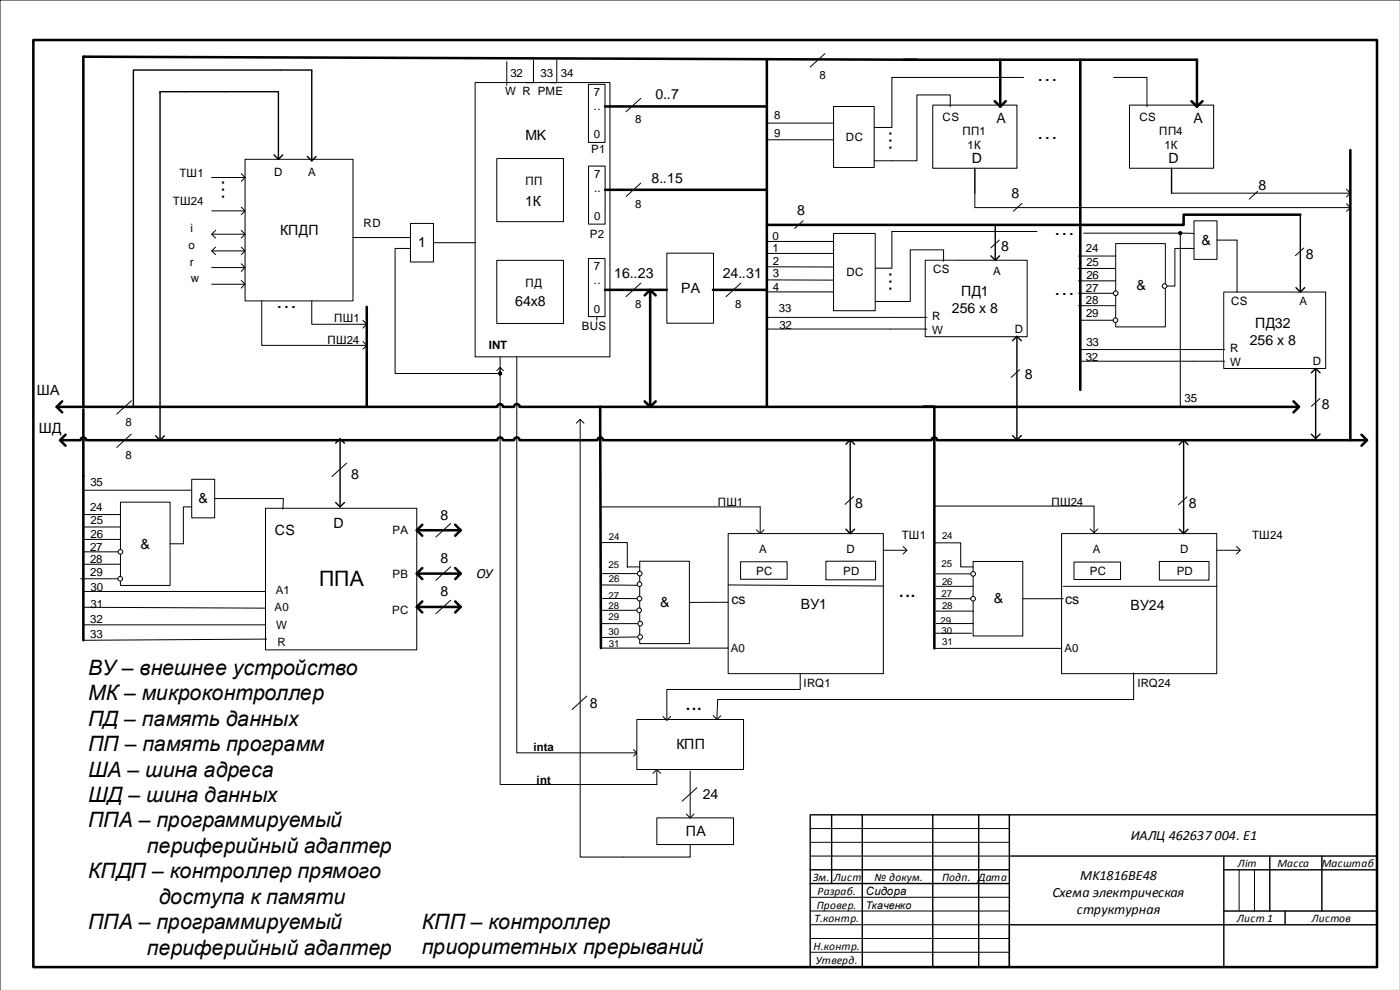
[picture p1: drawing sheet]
<svg xmlns="http://www.w3.org/2000/svg" width="420mm" height="297mm" viewBox="0 0 420 297" stroke-linecap="round" stroke-linejoin="round" font-family="sans-serif">
<path d="M277.5 78h30.6v23h-30.6z" fill="none" stroke="#000" stroke-width=".3"/>
<path d="M278.3 78.4h7.7v4.6h-7.7z" fill-rule="evenodd" fill="#fff"/>
<path d="M278.3 78.4h7.7v4.6h-7.7z" fill="none" stroke="#fff" stroke-width=".3"/>
<path d="M278 95.2h4.4v3.5h-4.4z" fill-rule="evenodd" fill="#fff"/>
<path d="M278 95.2h4.4v3.5h-4.4z" fill="none" stroke="#fff" stroke-width=".3"/>
<path d="M296.3 79.5h4.4v3.5h-4.4z" fill-rule="evenodd" fill="#fff"/>
<path d="M296.3 79.5h4.4v3.5h-4.4z" fill="none" stroke="#fff" stroke-width=".3"/>
<path d="M302.8 97h4.4v3.5h-4.4z" fill-rule="evenodd" fill="#fff"/>
<path d="M302.8 97h4.4v3.5h-4.4z" fill="none" stroke="#fff" stroke-width=".3"/>
<path d="M142.5 24.8h40.4v82.2h-40.4z" fill-rule="evenodd" fill="#fff"/>
<path d="M142.5 24.8h40.4v82.2h-40.4z" fill="none" stroke="#000" stroke-width=".3"/>
<path d="M176.5 49.8h5v17.4h-5z" fill-rule="evenodd" fill="#fff"/>
<path d="M176.5 49.8h5v17.4h-5z" fill="none" stroke="#000" stroke-width=".3"/>
<path d="M176.5 77.5h5v17.4h-5z" fill-rule="evenodd" fill="#fff"/>
<path d="M176.5 77.5h5v17.4h-5z" fill="none" stroke="#000" stroke-width=".3"/>
<path d="M176.5 25.3h5v17.4h-5z" fill-rule="evenodd" fill="#fff"/>
<path d="M176.5 25.3h5v17.4h-5zM179 94.9v1.2" fill="none" stroke="#000" stroke-width=".3"/>
<path d="M279.8 31.5h25.2v19h-25.2z" fill-rule="evenodd" fill="#fff"/>
<path d="M279.8 31.5h25.2v19h-25.2z" fill="none" stroke="#000" stroke-width=".3"/>
<path d="M281 32h8v6.4h-8z" fill-rule="evenodd" fill="#fff"/>
<path d="M281 32h8v6.4h-8z" fill="none" stroke="#fff" stroke-width=".3"/>
<path d="M297 33h6.3v5h-6.3z" fill-rule="evenodd" fill="#fff"/>
<path d="M297 33h6.3v5h-6.3z" fill="none" stroke="#fff" stroke-width=".3"/>
<path d="M288.6 45.5h8.4v4.1h-8.4z" fill-rule="evenodd" fill="#fff"/>
<path d="M288.6 45.5h8.4v4.1h-8.4z" fill="none" stroke="#fff" stroke-width=".3"/>
<path d="M338.8 31.5h25.2v19h-25.2z" fill-rule="evenodd" fill="#fff"/>
<path d="M338.8 31.5h25.2v19h-25.2z" fill="none" stroke="#000" stroke-width=".3"/>
<path d="M340 32h8v6.4h-8z" fill-rule="evenodd" fill="#fff"/>
<path d="M340 32h8v6.4h-8z" fill="none" stroke="#fff" stroke-width=".3"/>
<path d="M356 33h6.2v5h-6.2z" fill-rule="evenodd" fill="#fff"/>
<path d="M356 33h6.2v5h-6.2z" fill="none" stroke="#fff" stroke-width=".3"/>
<path d="M347.6 45.5h8.4v4.1h-8.4z" fill-rule="evenodd" fill="#fff"/>
<path d="M347.6 45.5h8.4v4.1h-8.4z" fill="none" stroke="#fff" stroke-width=".3"/>
<path d="M250 31.9h12.2v18.3h-12.2z" fill-rule="evenodd" fill="#fff"/>
<path d="M250 31.9h12.2v18.3h-12.2zM285 32v-3.5h-10v19.7h-12.8M307 23.2h-39.5v15h-5.3M334 23.2h10v8.8" fill="none" stroke="#000" stroke-width=".3"/>
<path d="M367 87.6h30.6v22.9h-30.6z" fill-rule="evenodd" fill="#fff"/>
<path d="M367 87.6h30.6v22.9h-30.6z" fill="none" stroke="#000" stroke-width=".3"/>
<path d="M367.6 88h7.7v4.7h-7.7z" fill-rule="evenodd" fill="#fff"/>
<path d="M367.6 88h7.7v4.7h-7.7z" fill="none" stroke="#fff" stroke-width=".3"/>
<path d="M367.3 104.8h4.4v3.5h-4.4z" fill-rule="evenodd" fill="#fff"/>
<path d="M367.3 104.8h4.4v3.5h-4.4z" fill="none" stroke="#fff" stroke-width=".3"/>
<path d="M388.1 88.5h4.4v3.5h-4.4z" fill-rule="evenodd" fill="#fff"/>
<path d="M388.1 88.5h4.4v3.5h-4.4z" fill="none" stroke="#fff" stroke-width=".3"/>
<path d="M392.1 106.7h4.3v3.5h-4.3z" fill-rule="evenodd" fill="#fff"/>
<path d="M392.1 106.7h4.3v3.5h-4.3z" fill="none" stroke="#fff" stroke-width=".3"/>
<path d="M283 78.4v-3.5h-10v15.5h-10.8M311 69.4h-43.5v11h-5.3M267 95.2h11M267 98.7h11M358 104.8h9.3M358 108.3h9.3" fill="none" stroke="#000" stroke-width=".3"/>
<path d="M292.4 50.5v7.4M351.4 50.5v7.4M297.2 76.7l1.3 1.3 1.3-1.3M298.5 67.4v10.6M390 64.4v23.2M388.7 86.3l1.3 1.3 1.3-1.3M303.7 102.2l1.3-1.4 1.3 1.4M305 100.8v31.1M393.3 111.8l1.3-1.3 1.3 1.3M394.6 110.5v21M303.7 130.6l1.3 1.3 1.3-1.3M393.3 130.2l1.3 1.3 1.3-1.3" fill="none" stroke="#000" stroke-width=".42"/>
<path d="M271 17.9h88v14.1M300 17.9v14.1M298.3 30.3l1.7 1.7 1.6-1.7M357.3 30.3l1.7 1.7 1.7-1.7" fill="none" stroke="#000" stroke-width=".76"/>
<path d="M218.4 160h46.5v42h-46.5z" fill-rule="evenodd" fill="#fff"/>
<path d="M218.4 160h46.5v42h-46.5zM218.4 175.4l46.5 .3" fill="none" stroke="#000" stroke-width=".3"/>
<path d="M222.1 168.5h14v5.2h-14z" fill-rule="evenodd" fill="#fff"/>
<path d="M222.1 168.5h14v5.2h-14z" fill="none" stroke="#000" stroke-width=".3"/>
<path d="M247.7 168.3h14.9v5.6h-14.9z" fill-rule="evenodd" fill="#fff"/>
<path d="M247.7 168.3h14.9v5.6h-14.9z" fill="none" stroke="#000" stroke-width=".3"/>
<path d="M191.9 168.3h14.9v24.7h-14.9z" fill-rule="evenodd" fill="#fff"/>
<path d="M180.2 175.4l10.9 .1M180.2 162.7h7.9v7.4M180.7 172h11.2M180.7 179.5h10.4M188.1 169.9l3.8 .1M191.9 168.3h14.9v24.7h-14.9zM180.2 194.3h38.2M180.7 186.9l10.6 .1M180.7 183h10.3M191.3 191l-11.1 .2M218.4 180.6h-11.6" fill="none" stroke="#000" stroke-width=".3"/>
<path d="M180 121.9l.2 72.4" fill="none" stroke="#000" stroke-width=".76"/>
<path d="M253.7 133.2l1.3-1.3 1.3 1.3M255 131.9v28.1M253.7 158.7l1.3 1.3 1.3-1.3" fill="none" stroke="#000" stroke-width=".42"/>
<circle cx="191.9" cy="172" r=".7" fill="#fff"/>
<circle cx="191.9" cy="172" r=".7" fill="none" stroke="#000" stroke-width=".3"/>
<path d="M253.4 151.2l2.6-2.3z" fill="#fff"/>
<path d="M253.4 151.2l2.6-2.3z" fill="none" stroke="#000" stroke-width=".3"/>
<path d="M200 75.9h14v21h-14z" fill-rule="evenodd" fill="#fff"/>
<path d="M230 36.9h20M230 41.9h20M200 75.9h14v21h-14zM230 86.9v.6h21" fill="none" stroke="#000" stroke-width=".3"/>
<path d="M230 17.9v104M230 86.9h-16.2" fill="none" stroke="#000" stroke-width=".76"/>
<path d="M250 70h12.5v23.2h-12.5z" fill-rule="evenodd" fill="#fff"/>
<path d="M230 72v.4h20M250 70h12.5v23.2h-12.5zM267 95.2h-37v3.5h37" fill="none" stroke="#000" stroke-width=".3"/>
<path d="M25 17l250 .9M324 17.9v99M181.5 31.9h48.5M181.5 56.9h48.5M17 122h132.2a.83 .83 0 0 1 .8-.8 .83 .83 0 0 1 .8 .8h3.4a.83 .83 0 0 1 .8-.8 .83 .83 0 0 1 .8 .8h233.8M18 132h6.2a.83 .83 0 0 1 .8-.8 .83 .83 0 0 1 .8 .8h123.4a.83 .83 0 0 1 .8-.8 .83 .83 0 0 1 .8 .8h3.4a.83 .83 0 0 1 .8-.8 .83 .83 0 0 1 .8 .8h23.4a.83 .83 0 0 1 .8-.8 .83 .83 0 0 1 .9 .8h98.5a.83 .83 0 0 1 .8-.8 .83 .83 0 0 1 .9 .8h128.9M18.7 120.4l-1.7 1.6 1.7 1.7M19.7 130.3l-1.7 1.7 1.7 1.6M387.9 120.4l1.7 1.6-1.7 1.7M408.3 130.3l1.7 1.7-1.7 1.6" fill="none" stroke="#000" stroke-width=".76"/>
<path d="M243 20.1l4.4-4z" fill="#fff"/>
<path d="M243 20.1l4.4-4z" fill="none" stroke="#000" stroke-width=".3"/>
<path d="M35 124.2l4.4-4z" fill="#fff"/>
<path d="M35 124.2l4.4-4z" fill="none" stroke="#000" stroke-width=".3"/>
<path d="M35 134.2l4.4-4z" fill="#fff"/>
<path d="M35 134.2l4.4-4z" fill="none" stroke="#000" stroke-width=".3"/>
<path d="M181.5 86.9h18.5" fill="none" stroke="#000" stroke-width=".76"/>
<path d="M187.8 33.5l4.4-4z" fill="#fff"/>
<path d="M187.8 33.5l4.4-4z" fill="none" stroke="#000" stroke-width=".3"/>
<path d="M187.8 58.9l4.4-4z" fill="#fff"/>
<path d="M187.8 58.9l4.4-4z" fill="none" stroke="#000" stroke-width=".3"/>
<path d="M187.8 88.9l4.4-4z" fill="#fff"/>
<path d="M187.8 88.9l4.4-4z" fill="none" stroke="#000" stroke-width=".3"/>
<path d="M217.8 88.9l4.4-4z" fill="#fff"/>
<path d="M217.8 88.9l4.4-4z" fill="none" stroke="#000" stroke-width=".3"/>
<path d="M79.6 152.4h45.4v42.5h-45.4z" fill-rule="evenodd" fill="#fff"/>
<path d="M64.4 149.5h18.1M79.6 152.4h45.4v42.5h-45.4zM79.6 177.4h-54.6v.2M25 187v.4h54.6M25 182.1l54.6 .3M80 191.6l-55 .4" fill="none" stroke="#000" stroke-width=".3"/>
<path d="M100.7 132.9l1.3-1.3 1.3 1.3M102 131.6v20.4M100.7 150.7l1.3 1.3 1.3-1.3" fill="none" stroke="#000" stroke-width=".42"/>
<path d="M99.6 142.9l4.4-4z" fill="#fff"/>
<path d="M99.6 142.9l4.4-4z" fill="none" stroke="#000" stroke-width=".3"/>
<path d="M36.1 150.6h14.9v25h-14.9z" fill-rule="evenodd" fill="#fff"/>
<path d="M25 154.3h11.1M25 158h11.1M36.1 150.6h14.9v25h-14.9zM24.2 173.6h11.2M25 161.7h11.1M25 165.5h11.1M25 169.2h11.1" fill="none" stroke="#000" stroke-width=".3"/>
<circle cx="36.1" cy="165.5" r=".7" fill="#fff"/>
<circle cx="36.1" cy="165.5" r=".7" fill="none" stroke="#000" stroke-width=".3"/>
<circle cx="36.1" cy="173.6" r=".7" fill="#fff"/>
<g fill="none" stroke="#000" stroke-width=".3">
<path d="M150 107v4.5"/>
<circle cx="36.1" cy="173.6" r=".7"/>
</g>
<path d="M25 122.7v69.3" fill="none" stroke="#000" stroke-width=".76"/>
<path d="M318.4 160h46.5v42h-46.5z" fill-rule="evenodd" fill="#fff"/>
<path d="M318.4 160h46.5v42h-46.5zM318.9 175.8h46" fill="none" stroke="#000" stroke-width=".3"/>
<path d="M322.1 168.5h14v5.3h-14z" fill-rule="evenodd" fill="#fff"/>
<path d="M322.1 168.5h14v5.3h-14z" fill="none" stroke="#000" stroke-width=".3"/>
<path d="M347.7 168.4h14.9v5.5h-14.9z" fill-rule="evenodd" fill="#fff"/>
<path d="M347.7 168.4h14.9v5.5h-14.9z" fill="none" stroke="#000" stroke-width=".3"/>
<path d="M291.9 168.4h14.9v22.3h-14.9z" fill-rule="evenodd" fill="#fff"/>
<path d="M280.2 162.8h7.9v7.2h3.8M280.7 172.1h11.2M280.7 175.8h11.2M280.7 179.5h11.2M291.9 168.4h14.9v22.3h-14.9zM318.9 179.5h-12.1M280.2 189.9h11.2M280.2 194.4h38.2M280.7 183.3h11.2M280.7 187h11.2" fill="none" stroke="#000" stroke-width=".3"/>
<path d="M353.7 133.3l1.3-1.3 1.3 1.3M355 132v28M353.7 158.7l1.3 1.3 1.3-1.3" fill="none" stroke="#000" stroke-width=".42"/>
<circle cx="291.9" cy="172.1" r=".7" fill="#fff"/>
<circle cx="291.9" cy="172.1" r=".7" fill="none" stroke="#000" stroke-width=".3"/>
<circle cx="291.9" cy="179.5" r=".7" fill="#fff"/>
<circle cx="291.9" cy="179.5" r=".7" fill="none" stroke="#000" stroke-width=".3"/>
<path d="M353.4 151.3l2.6-2.3z" fill="#fff"/>
<g fill="none" stroke="#000" stroke-width=".3">
<path d="M419.9 0h-419.9v296.9M152 18.5v7M160 18v6.8h-2.2M167 18v6.8h-2M353.4 151.3l2.6-2.3zM243 256.7h59.7M243 252.6h59.7M243 248.5h59.7M243 269.1h59.7M243 273.2h59.7M243 277.3h59.7M371.6 260.8v12.4"/>
<path d="M376.2 260.8v12.4M243 285.5h59.7M243 281.4h59.7"/>
</g>
<path d="M10 12h403v278h-403zM277 121.9h3.2v72.5" fill="none" stroke="#000" stroke-width=".76"/>
<g fill="none" stroke="#000" stroke-width=".42">
<path d="M249.4 244.3v20.6M258.6 244.3v45.4M279.8 244.3v45.4M293.5 244.3v45.4M302.7 244.3h-59.7v45.4M302.7 256.7h110.3M367.1 256.7v33M380.8 256.7v16.5M396.5 256.7v16.5M413 244.3h-110.3v45.4v-12.4h110.3M243 260.8h59.7M243 264.9h59.7"/>
<path d="M367.1 260.8h45.9M367.1 273.2h45.9M385.4 273.2v4.1"/>
</g>
<circle cx="191.8" cy="175.2" r=".7" fill="#fff"/>
<circle cx="191.8" cy="175.2" r=".7" fill="none" stroke="#000" stroke-width=".3"/>
<circle cx="191.8" cy="179.5" r=".7" fill="#fff"/>
<circle cx="191.8" cy="179.5" r=".7" fill="none" stroke="#000" stroke-width=".3"/>
<circle cx="191.7" cy="183" r=".7" fill="#fff"/>
<circle cx="191.7" cy="183" r=".7" fill="none" stroke="#000" stroke-width=".3"/>
<circle cx="192" cy="187" r=".7" fill="#fff"/>
<circle cx="192" cy="187" r=".7" fill="none" stroke="#000" stroke-width=".3"/>
<circle cx="192" cy="191" r=".7" fill="#fff"/>
<g fill="none" stroke="#000" stroke-width=".3">
<path d="M230 76h20M230 80l20 .1M230 83.9l20 .1"/>
<circle cx="192" cy="191" r=".7"/>
</g>
<path d="M193.4 88.6l1.6-1.7 1.7 1.7M195 86.9v35.1M193.4 120.4l1.6 1.6 1.7-1.6" fill="none" stroke="#000" stroke-width=".76"/>
<path d="M73.5 47.8h32.4v42.4h-32.4z" fill-rule="evenodd" fill="#fff"/>
<g fill="none" stroke="#000" stroke-width=".3">
<path d="M63.5 53.2h10M72.4 52.1l1.1 1.1-1.1 1.2M73.5 47.8h32.4v42.4h-32.4zM63.5 63.2h10M63.5 70.2h10M63.5 75.2h10M64.6 69.1l-1.1 1.1 1.1 1.2M64.6 74.1l-1.1 1.1 1.1 1.2M72.4 62.1l1.1 1.1-1.1 1.2M72.4 69.1l1.1 1.1-1.1 1.2M72.4 74.1l1.1 1.1-1.1 1.2M72.4 79.1l1.1 1.1-1.1 1.2"/>
<path d="M105.9 71.2h17.2M63.5 80.2h10M63.5 85.2h10M72.4 84.1l1.1 1.1-1.1 1.2M78.5 90.2v13.4h31.5M93.5 90.2v7h16.5M108.9 96.1l1.1 1.1-1.1 1.2M108.9 102.4l1.1 1.2-1.1 1.1M226.9 158.9l1.1 1.1 1.1-1.1M228 152v8M327 158.6l1.1 1.1 1.2-1.1M328.1 151.8v7.9"/>
<path d="M264.9 165h7.1M270.9 163.9l1.1 1.1-1.1 1.1M364.9 165h7.1M370.9 163.9l1.1 1.1-1.1 1.1"/>
</g>
<path d="M48 28v104M55.5 27.5h28v20.3M84 21h-44v101M93.5 21.5v26.7M82.2 46.5l1.3 1.3 1.3-1.3M92.2 46.9l1.3 1.3 1.3-1.3M46.7 130.7l1.3 1.3 1.3-1.3" fill="none" stroke="#000" stroke-width=".42"/>
<path d="M125 159h13.2M126.7 157.3l-1.7 1.7 1.7 1.7M136.5 157.3l1.7 1.7-1.7 1.7M125 172h13.2M126.7 170.3l-1.7 1.7 1.7 1.7M136.5 170.3l1.7 1.7-1.7 1.7M125 182h13.2M126.7 180.4l-1.7 1.6 1.7 1.7M136.5 180.4l1.7 1.6-1.7 1.7" fill="none" stroke="#000" stroke-width=".76"/>
<path d="M130.7 161l4.4-4z" fill="#fff"/>
<path d="M130.7 161l4.4-4z" fill="none" stroke="#000" stroke-width=".3"/>
<path d="M130.7 174l4.4-4z" fill="#fff"/>
<path d="M130.7 174l4.4-4z" fill="none" stroke="#000" stroke-width=".3"/>
<path d="M130.7 184l4.4-4z" fill="#fff"/>
<path d="M130.7 184l4.4-4z" fill="none" stroke="#000" stroke-width=".3"/>
<path d="M334.6 73h14.9v25h-14.9z" fill-rule="evenodd" fill="#fff"/>
<path d="M323.5 76.8h11.1M334.6 73h14.9v25h-14.9zM323.5 80.5h11.1M323.5 84.2h11.1M323.5 87.9h11.1M323.5 91.7h11.1M333.9 96h-9.9v1.1" fill="none" stroke="#000" stroke-width=".3"/>
<circle cx="334.6" cy="87.9" r=".7" fill="#fff"/>
<circle cx="334.6" cy="87.9" r=".7" fill="none" stroke="#000" stroke-width=".3"/>
<circle cx="334.6" cy="96" r=".7" fill="#fff"/>
<circle cx="334.6" cy="96" r=".7" fill="none" stroke="#000" stroke-width=".3"/>
<circle cx="349.3" cy="85.8" r=".7" fill="#fff"/>
<g fill="none" stroke="#000" stroke-width=".3">
<path d="M325 69.9h30.6"/>
<circle cx="349.3" cy="85.8" r=".7"/>
</g>
<path d="M358.1 66.2h6.9v11.6h-6.9z" fill-rule="evenodd" fill="#fff"/>
<g fill="none" stroke="#000" stroke-width=".3">
<path d="M354 69.9v52.1M355.6 69.9l2.5 .1M358.1 66.2h6.9v11.6h-6.9zM358.1 74.5h-5.7v11.3h-2.4M365 72h6v15.6M324 104.8h34M324 108.3h34M25 147h32.5"/>
<circle cx="354" cy="69.9" r=".5"/>
</g>
<circle cx="354" cy="69.9" r=".5" fill="#000"/>
<path d="M57.5 143.7h6.9v11.6h-6.9z" fill-rule="evenodd" fill="#fff"/>
<path d="M57.5 143.7h6.9v11.6h-6.9zM57.5 152h-2.5v11.1h-4M82.5 149.5h2.5l-.1 3.2" fill="none" stroke="#000" stroke-width=".3"/>
<path d="M303.3 113.2l2.5-2.3z" fill="#fff"/>
<path d="M303.3 113.2l2.5-2.3z" fill="none" stroke="#000" stroke-width=".3"/>
<path d="M238.3 68.5l2.6-2.3z" fill="#fff"/>
<path d="M238.3 68.5l2.6-2.3z" fill="none" stroke="#000" stroke-width=".3"/>
<path d="M388.5 76.7l2.6-2.4z" fill="#fff"/>
<path d="M388.5 76.7l2.6-2.4z" fill="none" stroke="#000" stroke-width=".3"/>
<path d="M393.3 121.8l2.6-2.3z" fill="#fff"/>
<path d="M393.3 121.8l2.6-2.3z" fill="none" stroke="#000" stroke-width=".3"/>
<path d="M374.7 59.7l2.5-2.3z" fill="#fff"/>
<path d="M374.7 59.7l2.5-2.3z" fill="none" stroke="#000" stroke-width=".3"/>
<path d="M149 47.5h20v19h-20z" fill-rule="evenodd" fill="#fff"/>
<path d="M149 47.5h20v19h-20z" fill="none" stroke="#000" stroke-width=".3"/>
<path d="M156 51.1h8v6.4h-8z" fill-rule="evenodd" fill="#fff"/>
<path d="M156 51.1h8v6.4h-8z" fill="none" stroke="#fff" stroke-width=".3"/>
<path d="M155.6 58.4h8.4v4.1h-8.4z" fill-rule="evenodd" fill="#fff"/>
<path d="M155.6 58.4h8.4v4.1h-8.4z" fill="none" stroke="#fff" stroke-width=".3"/>
<path d="M149 78.1h20v18.9h-20z" fill-rule="evenodd" fill="#fff"/>
<path d="M149 78.1h20v18.9h-20z" fill="none" stroke="#000" stroke-width=".3"/>
<path d="M156 81.7h8v6.4h-8z" fill-rule="evenodd" fill="#fff"/>
<path d="M156 81.7h8v6.4h-8z" fill="none" stroke="#fff" stroke-width=".3"/>
<path d="M151.5 88.4h15v4.1h-15z" fill-rule="evenodd" fill="#fff"/>
<path d="M151.5 88.4h15v4.1h-15z" fill="none" stroke="#fff" stroke-width=".3"/>
<path d="M405 45v87" fill="none" stroke="#000" stroke-width=".76"/>
<path d="M292.4 57.9v4.4h112.6M351.4 57.9h53.6M403.9 56.8l1.1 1.1-1.1 1.2M403.9 61.1l1.1 1.2-1.1 1.1" fill="none" stroke="#000" stroke-width=".3"/>
<path d="M303.9 63.3l2.6-2.3z" fill="#fff"/>
<path d="M303.9 63.3l2.6-2.3z" fill="none" stroke="#000" stroke-width=".3"/>
<path d="M390 64.4h-35v3h-125" fill="none" stroke="#000" stroke-width=".76"/>
<path d="M297.2 74.3l2.5-2.3z" fill="#fff"/>
<path d="M297.2 74.3l2.5-2.3z" fill="none" stroke="#000" stroke-width=".3"/>
<path d="M123.1 67h6.9v11.6h-6.9z" fill-rule="evenodd" fill="#fff"/>
<g fill="none" stroke="#000" stroke-width=".3">
<path d="M123.1 67h6.9v11.6h-6.9zM123.1 74.5h-4.6v37.5h31.5M130 72.8h12.5"/>
<circle cx="150" cy="112" r=".5"/>
</g>
<circle cx="150" cy="112" r=".5" fill="#000"/>
<path d="M55.5 27.5h-7.5v.5M84 21h9.5v.5" fill="none" stroke="#000" stroke-width=".42"/>
<path d="M225 162h7.4v5h-7.4z" fill-rule="evenodd" fill="#fff"/>
<path d="M225 162h7.4v5h-7.4z" fill="none" stroke="#fff" stroke-width=".3"/>
<path d="M251.3 162h7.4v5h-7.4z" fill-rule="evenodd" fill="#fff"/>
<path d="M251.3 162h7.4v5h-7.4z" fill="none" stroke="#fff" stroke-width=".3"/>
<path d="M228 152h-47.9v.3" fill="none" stroke="#000" stroke-width=".3"/>
<path d="M325 162h7.4v5h-7.4z" fill-rule="evenodd" fill="#fff"/>
<path d="M325 162h7.4v5h-7.4z" fill="none" stroke="#fff" stroke-width=".3"/>
<path d="M351.3 162h7.4v5h-7.4z" fill-rule="evenodd" fill="#fff"/>
<path d="M351.3 162h7.4v5h-7.4z" fill="none" stroke="#fff" stroke-width=".3"/>
<path d="M149 111.1l1-.9 1 .9M150 110.2v125h47M155 107v118.7h36M328.1 151.8h-47.9v.2M190 224.8l1 .9-1 1" fill="none" stroke="#000" stroke-width=".3"/>
<path d="M197 245.2h23v8h-23z" fill-rule="evenodd" fill="#fff"/>
<path d="M207 231.2v14.1M197 245.2h23v8h-23zM205.9 244.1l1.1 1.2 1.1-1.2" fill="none" stroke="#000" stroke-width=".3"/>
<path d="M204.6 240.2l4.4-4z" fill="#fff"/>
<path d="M204.6 240.2l4.4-4z" fill="none" stroke="#000" stroke-width=".3"/>
<path d="M191 215.7h32v15h-32z" fill-rule="evenodd" fill="#fff"/>
<path d="M172.9 126.9l1.1-1.1 1.1 1.1M174 125.8v131.2h13M191 215.7h32v15h-32zM198.9 214.9l1.1 1.1 1.1-1.1M213.9 214.6l1.1 1.1 1.2-1M240 202v4.7h-40v9.3M340 201.8v8h-124.7l-.3 5.9" fill="none" stroke="#000" stroke-width=".3"/>
<path d="M171.6 212.7l4.4-4z" fill="#fff"/>
<path d="M171.6 212.7l4.4-4zM195.9 231.9l1.1-1.2 1.1 1.2M197 230.7v4.5M207 253.2v3.8h-20" fill="none" stroke="#000" stroke-width=".3"/>
<path d="M25 17v105M110 92v30" fill="none" stroke="#000" stroke-width=".76"/>
<g font-size="6.4">
<text x="266.8" y="39.1" transform="rotate(90 266.8 39.1)">…</text>
<text x="66.6" y="53.7" transform="rotate(90 66.6 53.7)">…</text>
<text x="266.8" y="81.3" transform="rotate(90 266.8 81.3)">…</text>
<text x="89.1" y="91.7" transform="rotate(-180 89.1 91.7)">…</text>
<text x="95.7" y="175.7">ППА</text>
<text x="269.5" y="179.1">...</text>
<text x="26.4" y="202.4">ВУ– внешнее устройство</text>
<text x="26.4" y="210">МК – микроконтроллер</text>
<text x="26.4" y="232.9">ША – шина адреса</text>
<text x="26.4" y="240.5">ШД – шина данных</text>
<text x="26.4" y="248.1">ППА – программируемый</text>
<text x="26.4" y="263.4">КПДП – контроллер прямого</text>
<text x="47.6" y="271">доступа к памяти</text>
<text x="26.4" y="278.6">ППА – программируемый</text>
<text x="126.5" y="286.2">приоритетных прерываний</text>
</g>
<g font-size="6.3">
<text x="311" y="24.1">…</text>
<text x="311" y="41.7">…</text>
<text x="316" y="70.4">…</text>
<text x="316" y="88.4">…</text>
<text x="205.5" y="212.8">...</text>
<text x="26.4" y="217.6">ПД – память данных</text>
<text x="26.4" y="225.2">ПП – память программ</text>
<text x="44.1" y="255.8">периферийный адаптер</text>
<text x="126.5" y="278.5">КПП – контроллер</text>
<text x="44.1" y="286.3">периферийный адаптер</text>
</g>
<g font-size="4.2">
<text x="196.6" y="29.8">0..7</text>
<text x="298.9" y="36.7">A</text>
<text x="357.9" y="36.7">A</text>
<text x="157.6" y="42">MK</text>
<text x="291.4" y="48.8">D</text>
<text x="350.5" y="48.8">D</text>
<text x="195.4" y="54.8">8..15</text>
<text x="303.4" y="59.4">8</text>
<text x="377.5" y="57">8</text>
<text x="157.5" y="61.8">1К</text>
<text x="239.1" y="64.4">8</text>
<text x="84" y="70.3">КПДП</text>
<text x="125.5" y="74.1">1</text>
<text x="300.2" y="75.2">8</text>
<text x="360.4" y="73.3">&amp;</text>
<text x="391.6" y="77.6">8</text>
<text x="184.2" y="83.3">16..23</text>
<text x="216.8" y="83.3">24..31</text>
<text x="204.3" y="87.8">РА</text>
<text x="288.3" y="88.6">ПД1</text>
<text x="340.9" y="86.9">&amp;</text>
<text x="154.5" y="91.8">64x8</text>
<text x="285.5" y="93.7">256 x 8</text>
<text x="376.4" y="98.3">ПД32</text>
<text x="374.8" y="103.4">256 x 8</text>
<text x="307.4" y="113.6">8</text>
<text x="11.1" y="118.4">ША</text>
<text x="396.5" y="122.8">8</text>
<text x="11.6" y="129.9">ШД</text>
<text x="105.3" y="143.5">8</text>
<text x="59.6" y="150.9">&amp;</text>
<text x="132.1" y="155.8">8</text>
<text x="256.5" y="152.2">8</text>
<text x="356.6" y="152.3">8</text>
<text x="82.5" y="160.5">CS</text>
<text x="100" y="158.4">D</text>
<text x="42.2" y="164.5">&amp;</text>
<text x="132.1" y="168.8">8</text>
<text x="142.9" y="173.4">ОУ</text>
<text x="132.1" y="178.8">8</text>
<text x="198" y="182.1">&amp;</text>
<text x="219.4" y="181.1">cs</text>
<text x="240.2" y="182.7">ВУ1</text>
<text x="298.1" y="181">&amp;</text>
<text x="319.5" y="181.2">cs</text>
<text x="339.1" y="182.8">ВУ24</text>
<text x="176.9" y="212.2">8</text>
<text x="202.9" y="224.7">КПП</text>
<text x="210.8" y="239.7">24</text>
<text x="205.7" y="250.7">ПА</text>
<text x="339.1" y="252">ИАЛЦ 462637 004. Е1</text>
<text x="324" y="264">MK1816ВE48</text>
<text x="315.6" y="269.1">Схема электрическая</text>
<text x="323" y="274.2">структурная</text>
</g>
<g font-size="3.4">
<text x="153.1" y="23.1">32</text>
<text x="162.1" y="23.1">33</text>
<text x="168.2" y="23.1">34</text>
<text x="245.8" y="23.6">8</text>
<text x="151.5" y="28.4">W R PME</text>
<text x="178.2" y="28.8">7</text>
<text x="178.2" y="33">..</text>
<text x="232.2" y="35.6">8</text>
<text x="178.2" y="41.5">0</text>
<text x="190.5" y="37">8</text>
<text x="232.2" y="41.1">9</text>
<text x="282.7" y="36.3">CS</text>
<text x="288.7" y="40.4">ПП1</text>
<text x="341.8" y="36.3">CS</text>
<text x="347.7" y="40.4">ПП4</text>
<text x="177.3" y="45.9">P1</text>
<text x="253.7" y="42.2">DC</text>
<text x="290.2" y="44.7">1К</text>
<text x="349.2" y="44.7">1К</text>
<text x="53.9" y="53.1">ТШ1</text>
<text x="82.3" y="52.8">D</text>
<text x="92.4" y="52.8">A</text>
<text x="178.2" y="53.3">7</text>
<text x="157.6" y="55.4">ПП</text>
<text x="178.2" y="57.5">..</text>
<text x="51.9" y="61.6">ТШ24</text>
<text x="190.5" y="62.5">8</text>
<text x="57.1" y="69.6">i</text>
<text x="109" y="68.1">RD</text>
<text x="177" y="71.3">P2</text>
<text x="178.2" y="66">0</text>
<text x="56.6" y="74.6">o</text>
<text x="231.7" y="72.1">0</text>
<text x="231.7" y="75.6">1</text>
<text x="325.7" y="75.6">24</text>
<text x="56.9" y="79.6">r</text>
<text x="178.2" y="81.1">7</text>
<text x="231.8" y="79.6">2</text>
<text x="231.8" y="83.1">3</text>
<text x="253.9" y="82.7">DC</text>
<text x="279.9" y="81.8">CS</text>
<text x="297.9" y="82.4">A</text>
<text x="325.8" y="79.6">25</text>
<text x="325.8" y="83.6">26</text>
<text x="57.3" y="84.6">w</text>
<text x="157.6" y="86">ПД</text>
<text x="178.2" y="85.3">..</text>
<text x="231.8" y="87.1">4</text>
<text x="325.7" y="87.6">27</text>
<text x="178.2" y="93.8">0</text>
<text x="190.5" y="92.5">8</text>
<text x="220.5" y="92.5">8</text>
<text x="233.6" y="93.7">33</text>
<text x="279.6" y="95.9">R</text>
<text x="325.7" y="91.2">28</text>
<text x="325.8" y="95.2">29</text>
<text x="369.2" y="91.5">CS</text>
<text x="389.8" y="91.4">A</text>
<text x="100.2" y="96.6">ПШ1</text>
<text x="174.5" y="99.1">BUS</text>
<text x="233.8" y="98.6">32</text>
<text x="279.6" y="100.2">W</text>
<text x="304.4" y="99.9">D</text>
<text x="98.2" y="103.2">ПШ24</text>
<text x="146.6" y="104.7">INT</text>
<text x="325.8" y="103.6">33</text>
<text x="369" y="105.6">R</text>
<text x="325.6" y="108.2">32</text>
<text x="369" y="109.8">W</text>
<text x="393.7" y="109.6">D</text>
<text x="355.3" y="120.7">35</text>
<text x="37.7" y="127.8">8</text>
<text x="37.7" y="137.8">8</text>
<text x="27.1" y="145.7">35</text>
<text x="27" y="153.2">24</text>
<text x="215.3" y="151.7">ПШ1</text>
<text x="315.3" y="151.7">ПШ24</text>
<text x="27.1" y="157.2">25</text>
<text x="27.1" y="161.2">26</text>
<text x="117.7" y="160.2">РА</text>
<text x="270.5" y="161.7">ТШ1</text>
<text x="375.6" y="161.7">ТШ24</text>
<text x="27" y="165.2">27</text>
<text x="227.7" y="165.7">A</text>
<text x="253.9" y="165.7">D</text>
<text x="327.7" y="165.7">A</text>
<text x="353.9" y="165.7">D</text>
<text x="27" y="168.8">28</text>
<text x="27.1" y="172.8">29</text>
<text x="117.7" y="173.2">РВ</text>
<text x="226.8" y="172.3">PC</text>
<text x="252.9" y="172.3">PD</text>
<text x="326.8" y="172.4">PC</text>
<text x="352.9" y="172.4">PD</text>
<text x="27.1" y="177.2">30</text>
<text x="82.7" y="178.2">A1</text>
<text x="27.1" y="182.3">31</text>
<text x="82.4" y="183.2">A0</text>
<text x="117.6" y="184.2">РС</text>
<text x="27.1" y="186.8">32</text>
<text x="27.1" y="191.3">33</text>
<text x="82.8" y="188.6">W</text>
<text x="83.2" y="193.6">R</text>
<text x="219.2" y="195.6">A0</text>
<text x="319.2" y="195.7">A0</text>
<text x="241" y="206">IRQ1</text>
<text x="341.1" y="206">IRQ24</text>
<text x="160" y="225.1">inta</text>
<text x="160.9" y="235.1">int</text>
<text x="371.3" y="260.1">Літ</text>
<text x="383.2" y="260.1">Масса</text>
<text x="396.5" y="260.1">Масштаб</text>
<text x="243.9" y="264.2">Зм.</text>
<text x="245.2" y="268.3">Разраб.</text>
<text x="250.1" y="264.2">Лист</text>
<text x="259.7" y="268.5">Сидора</text>
<text x="262.3" y="264.2">№ докум.</text>
<text x="282.5" y="264.2">Подп. Дата</text>
<text x="245" y="272.4">Провер.</text>
<text x="244.3" y="276.6">Т.контр.</text>
<text x="371.1" y="276.6">Лист 1</text>
<text x="393.5" y="276.6">Листов</text>
<text x="244" y="284.8">Н.контр.</text>
<text x="244.7" y="288.9">Утверд.</text>
</g>
<text font-size="3.2" x="259.7" y="272.4">Ткаченко</text>
<g font-size="2.9">
<text x="182.6" y="162">24</text>
<text x="282.5" y="161.5">24</text>
<text x="182.5" y="170.5">25</text>
<text x="282.4" y="170">25</text>
<text x="182.5" y="179.5">27</text>
<text x="182.6" y="174.5">26</text>
<text x="282.4" y="179.1">27</text>
<text x="282.5" y="175.5">26</text>
<text x="182.5" y="182.5">28</text>
<text x="282.5" y="182.5">28</text>
<text x="182.5" y="190.5">30</text>
<text x="182.5" y="186">29</text>
<text x="282.1" y="187">29</text>
<text x="282.4" y="190">30</text>
<text x="182.6" y="194">31</text>
<text x="282.5" y="193.6">31</text>
</g>
</svg>
